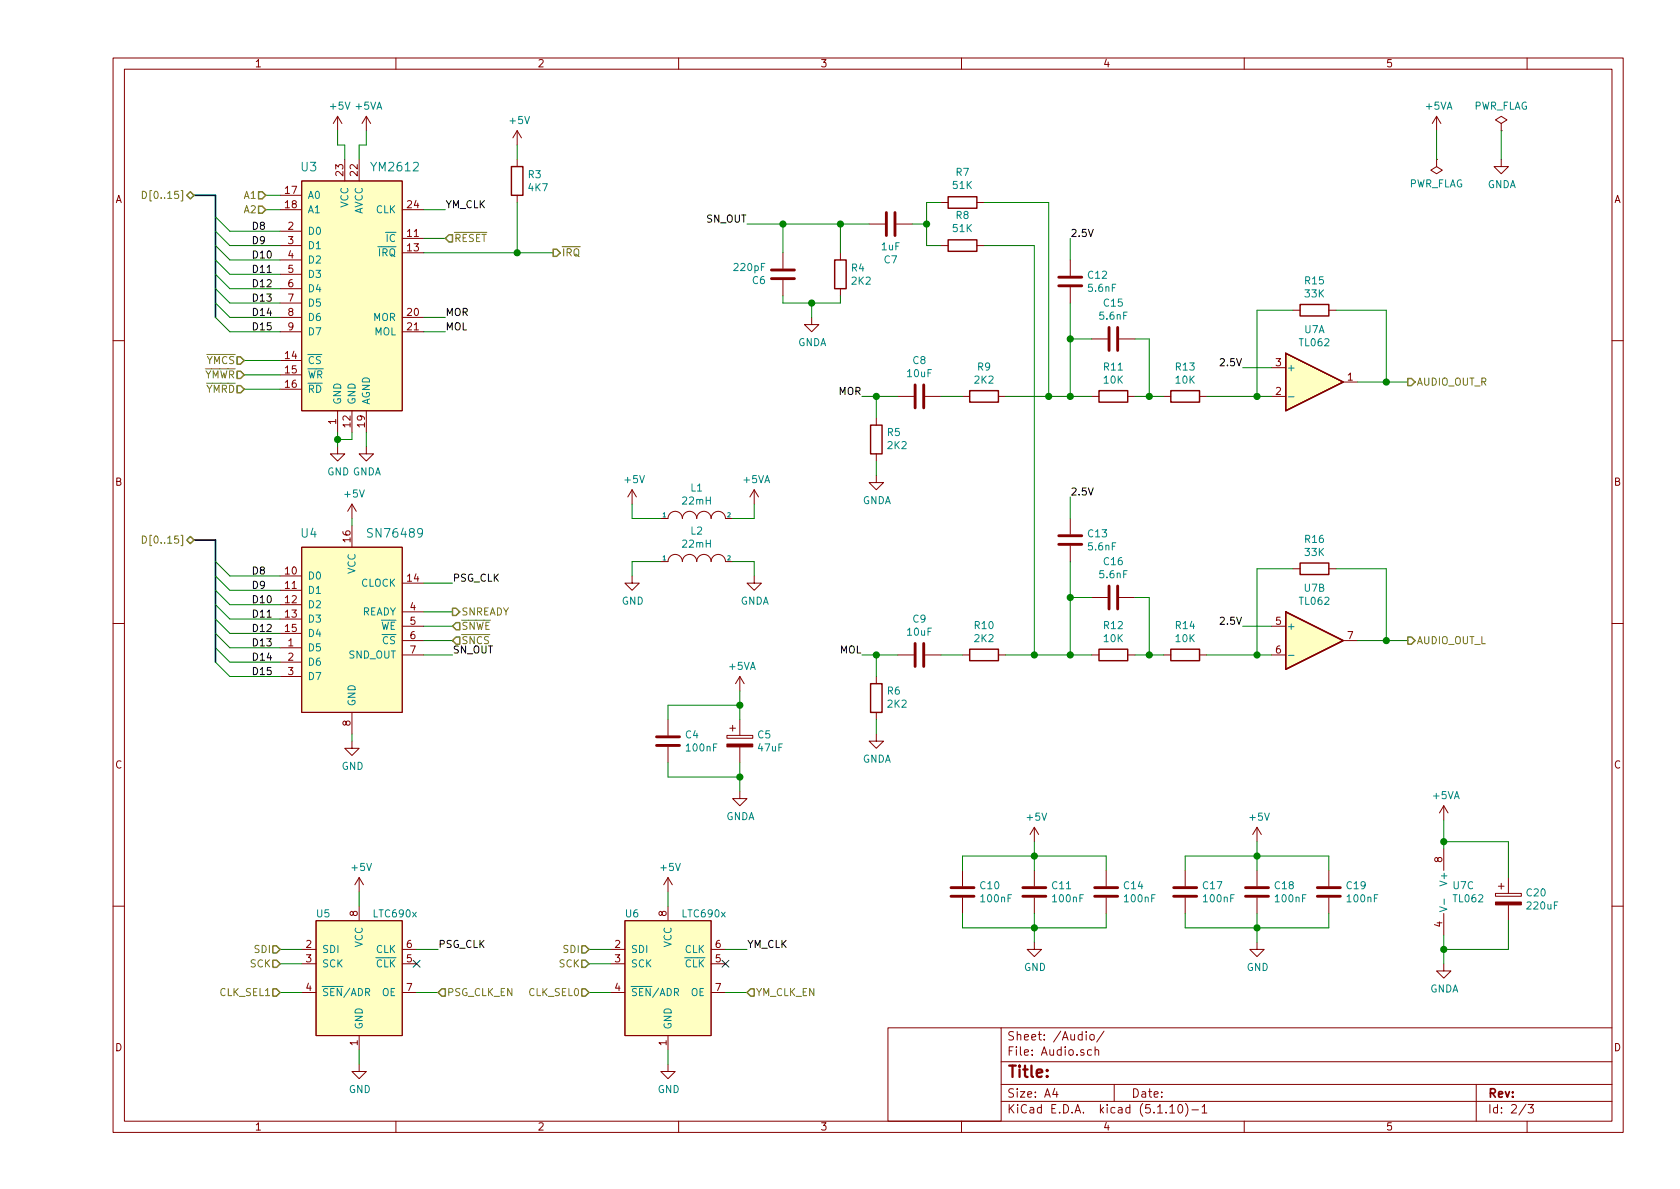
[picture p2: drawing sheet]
<svg xmlns="http://www.w3.org/2000/svg" width="297mm" height="210mm" viewBox="0 0 297 210" stroke-linecap="round" stroke-linejoin="round" font-family="sans-serif">
<g fill="none" stroke="#840000" stroke-width=".18">
<path d="M20 10.3h267v189.9h-267zM22 12.2h263v186.1h-263zM70 10.3v1.9M120 10.3v1.9M170 10.3v1.9M220 10.3v1.9M270 10.3v1.9M49.5 34.5h3.8M49.5 37.1h3.8M53.3 32h17.8v40.6h-17.8zM59.7 20.6l-.8 1.2M59.7 20.6v2.5"/>
<path d="M59.7 20.6l.8 1.2M61 28.2v3.8M63.5 28.2v3.8M64.8 20.6l-.8 1.2M64.8 20.6v2.5M64.8 20.6l.7 1.2M71.1 37.1h3.8M91.4 23.1l-.7 1.3M91.4 23.1v2.5M91.4 28.2v1.3M91.4 34.5v1.3M91.4 23.1l.8 1.3"/>
<path d="M153.7 39.6h2.8M158.5 39.6h2.8M166.4 35.8h1.2M172.7 35.8h1.3M254 28.2v1.3l1 .6-1 .6-1-.6 1-.6M254 28.2h.1M254 20.6l-.8 1.2M254 20.6v2.5M254 20.6l.8 1.2M265.4 28.2v1.3h1.3l-1.3 1.2-1.2-1.2h1.2M265.4 21.8l1-.6-1-.6-1 .6 1 .6v1.3M265.4 23.1h.1"/>
<path d="M49.5 43.4h3.8M49.5 40.9h3.8M49.5 56.1h3.8M49.5 58.7h3.8M49.5 46h3.8M49.5 48.5h3.8M49.5 51h3.8M49.5 53.6h3.8M71.1 42.2h3.8M71.1 44.7h3.8M71.1 56.1h3.8M71.1 58.7h3.8"/>
<path d="M138.4 44.7v2.8M138.4 49.5v2.8M143.5 56.1v1.3h1.3l-1.3 1.3-1.3-1.3h1.3M148.6 44.7v1.3M148.6 51v1.3M166.4 43.4h1.2M172.7 43.4h1.3M189.2 46v2.8M189.2 50.8v2.8M193 59.9h2.8M197.9 59.9h2.8M228.6 54.9h1.3"/>
<path d="M234.9 54.9h1.3M20 60.2h2M49.5 63.7h3.8M49.5 66.3h3.8M49.5 68.8h3.8M59.7 79v1.3h1.3l-1.3 1.2-1.3-1.2h1.3M59.7 72.6v3.8M62.2 72.6v3.8M64.8 79v1.3h1.2l-1.2 1.2-1.3-1.2h1.3M64.8 72.6v3.8M154.9 73.9v1.3M158.7 70.1h2.8"/>
<path d="M163.6 70.1h2.8M170.2 70.1h1.2M176.5 70.1h1.3M193 70.1h1.3M199.4 70.1h1.3M205.7 70.1h1.3M212.1 70.1h1.3M224.8 70.1h2.5M224.8 65h2.5M237.5 67.6h2.5M285 60.2h2M53.3 96.8h17.8v29.2h-17.8z"/>
<path d="M62.2 89.1l-.7 1.3M62.2 89.1v2.6M62.2 93v3.8M62.2 89.1l.8 1.3M111.8 86.6l-.8 1.3M111.8 86.6v2.5M111.8 86.6l.7 1.3M116.8 99.3h1.3a1.27 1.27 0 0 1 1.3-1.3 1.27 1.27 0 0 1 1.2 1.3 1.27 1.27 0 0 1 1.3-1.3 1.27 1.27 0 0 1 1.3 1.3 1.27 1.27 0 0 1 1.3-1.3 1.27 1.27 0 0 1 1.2 1.3 1.27 1.27 0 0 1 1.3-1.3 1.27 1.27 0 0 1 1.3 1.3h1.2M116.8 91.7h1.3a1.27 1.27 0 0 1 1.3-1.3 1.27 1.27 0 0 1 1.2 1.3 1.27 1.27 0 0 1 1.3-1.3 1.27 1.27 0 0 1 1.3 1.3 1.27 1.27 0 0 1 1.3-1.3 1.27 1.27 0 0 1 1.2 1.3 1.27 1.27 0 0 1 1.3-1.3 1.27 1.27 0 0 1 1.3 1.3h1.2M133.3 86.6l-.7 1.3M133.3 86.6v2.5M133.3 86.6l.8 1.3"/>
<path d="M154.9 84.1v1.2h1.3l-1.3 1.3-1.2-1.3h1.2M154.9 80.3v1.2M189.2 91.7v2.8M189.2 96.5v2.8M20 110.3h2M49.5 114.5h3.8M49.5 101.8h3.8M49.5 104.4h3.8M49.5 106.9h3.8M49.5 109.5h3.8M49.5 112h3.8M49.5 117.1h3.8"/>
<path d="M49.5 119.6h3.8M71.1 115.8h3.8M71.1 110.7h3.8M71.1 113.3h3.8M71.1 103.1h3.8M71.1 108.2h3.8M111.8 101.8v1.3h1.2l-1.2 1.3-1.3-1.3h1.3M130.8 119.6l-.8 1.3M130.8 119.6v2.6M130.8 119.6l.8 1.3M133.3 101.8v1.3h1.3l-1.3 1.3-1.2-1.3h1.2M154.9 119.6v1.3"/>
<path d="M158.7 115.8h2.8M163.6 115.8h2.8M170.2 115.8h1.2M176.5 115.8h1.3M193 105.7h2.8M193 115.8h1.3M197.9 105.7h2.8M199.4 115.8h1.3M205.7 115.8h1.3M212.1 115.8h1.3M224.8 115.8h2.5M224.8 110.7h2.5"/>
<path d="M228.6 100.6h1.3M234.9 100.6h1.3M237.5 113.3h2.5M285 110.3h2M62.2 131.1v1.2h1.3l-1.3 1.3-1.2-1.3h1.2M62.2 126v3.8M118.1 127.2v2.8M118.1 132.1v2.8M128.5 130h4.6v.6h-4.6zM129 128.8h1M129.5 128.3v1M130.8 139.9v1.3h1.3l-1.3 1.3-1.3-1.3h1.3"/>
<path d="M130.8 127.2v2.8M130.8 132.1v2.8M154.9 129.8v1.3h1.3l-1.3 1.2-1.2-1.2h1.2M154.9 126v1.2M63.5 155.2v2.5M63.5 155.2l-.8 1.3M63.5 155.2l.8 1.3M118.1 155.2v2.5M118.1 155.2l-.8 1.3M118.1 155.2l.8 1.3M170.2 153.9v2.8M170.2 158.7v2.8"/>
<path d="M182.9 146.3v2.5M182.9 153.9v2.8M182.9 158.7v2.8M182.9 146.3l-.8 1.3M182.9 146.3l.7 1.3M195.6 153.9v2.8M195.6 158.7v2.8M209.5 153.9v2.8M209.5 158.7v2.8M222.2 146.3l-.7 1.3M222.2 146.3v2.5M222.2 153.9v2.8"/>
<path d="M222.2 158.7v2.8M222.2 146.3l.8 1.3M234.9 153.9v2.8M234.9 158.7v2.8M255.3 142.5l-.8 1.3M255.3 142.5v2.5M255.3 150.1v3.8M255.3 142.5l.7 1.3M264.4 158h4.6v.5h-4.6zM264.9 156.7h1M265.4 156.2v1M266.7 155.2v2.8"/>
<path d="M20 160.2h2M53.3 167.9h2.6M53.3 170.4h2.6M53.3 175.5h2.6M55.9 162.8h15.2v20.3h-15.2zM63.5 160.3v2.5M71.1 167.9h2.6M71.1 170.4h2.6M71.1 175.5h2.6M107.9 167.9h2.6M107.9 170.4h2.6M107.9 175.5h2.6"/>
<path d="M110.5 162.8h15.2v20.3h-15.2zM118.1 160.3v2.5M125.7 167.9h2.6M125.7 170.4h2.6M125.7 175.5h2.6M182.9 166.6v1.3h1.2l-1.2 1.3-1.3-1.3h1.3M222.2 166.6v1.3h1.3l-1.3 1.3-1.2-1.3h1.2M255.3 170.4v1.3h1.2l-1.2 1.3-1.3-1.3h1.3M255.3 161.5v3.8M266.7 160v2.8M285 160.2h2M63.5 188.2v1.3h1.3l-1.3 1.2-1.3-1.2h1.3"/>
<path d="M63.5 183.1v2.6M70 198.3v1.9M118.1 188.2v1.3h1.3l-1.3 1.2-1.3-1.2h1.3M118.1 183.1v2.6M120 198.3v1.9M157 181.8h20v16.5h-20zM170 198.3v1.9M177 194.8h108M177 191.8h108M177 187.8h108M177 181.8h108M186.5 192.5l-.4 1h1"/>
<path d="M186.8 193v1M192 182.4v.2M192 182.9v1M192.8 183.1l.2-.2 .4 .2v.7l-.2 .1-.4-.1zM193 185.7l-.4-.1-.3 .3v.6l.3 .1 .4-.1M193.6 185.7l.2-.1 .4 .1 .1 .9M193.6 185.1v1.5M195.2 182.3l-1.3 2M197 191.8v3M206.8 195.8l.5-.5v1.5M206.8 196.8h.9M208.5 195.4l.1-.1a.8 .8 0 0 1 .5 .8 .8 .8 0 0 1-.5 .7 1 1 0 0 1-.1-1.4z"/>
<path d="M209.6 195.1a1.71 1.71 0 0 1 0 2.3M210.7 196.3h1.2M212.5 195.8l.5-.5v1.5M212.5 196.8h.9M220 198.3v1.9M261 191.8v6.5M269.8 195.2l-1.2 2M270 198.3v1.9M270.2 195.3h.9l-.5 .6 .4 .1v.7l-.2 .1-.6-.1"/>
</g>
<g fill="none" stroke="#840000" stroke-width=".25">
<path d="M90.4 29.5h2.1v5h-2.1zM167.6 34.8h5.1v2h-5.1zM147.6 46h2v5h-2zM167.6 42.4h5.1v2h-5.1zM229.9 53.8h5v2.1h-5zM153.9 75.2h2.1v5.1h-2.1zM171.4 69.1h5.1v2h-5.1zM194.3 69.1h5.1v2h-5.1zM207 69.1h5.1v2h-5.1zM227.3 62.5l10.2 5.1-10.2 5zM229.9 99.6h5v2h-5zM171.4 114.8h5.1v2h-5.1z"/>
<path d="M194.3 114.8h5.1v2h-5.1zM207 114.8h5.1v2h-5.1zM227.3 108.2l10.2 5.1-10.2 5.1zM153.9 120.9h2.1v5.1h-2.1z"/>
</g>
<g fill="none" stroke="#840000" stroke-width=".51">
<path d="M156.7 37.6v4.1M158.2 37.6v4.1M136.4 47.7h4.1M136.4 49.3h4.1M187.2 50.5h4.1M187.2 49h4.1M196.1 57.9v4.1M197.6 57.9v4.1M161.8 68.1v4M163.3 68.1v4M187.2 96.3h4.1M187.2 94.7h4.1"/>
<path d="M161.8 113.8v4.1M163.3 113.8v4.1M196.1 103.6v4.1M197.6 103.6v4.1M116.1 131.8h4M116.1 130.3h4M168.1 158.5h4.1M168.1 157h4.1M180.8 158.5h4.1M180.8 157h4.1M193.5 158.5h4.1M193.5 157h4.1"/>
<path d="M207.5 158.5h4.1M207.5 157h4.1M220.2 158.5h4.1M220.2 157h4.1M232.9 158.5h4.1M232.9 157h4.1"/>
</g>
<g fill="#840000" stroke="#840000" stroke-width=".18">
<path d="M264.4 159.5h4.6v.5h-4.6z"/>
<path d="M128.5 131.6h4.6v.5h-4.6z"/>
</g>
<path d="M227.8 70.2h1M227.8 115.9h1M255.3 159v.9M64.6 175.5l.7-.1v-.5l-.2-.1h-.5v1.3M64.9 175.5l.5 .6M119.3 175.5l.6-.1v-.5l-.2-.1h-.4v1.3M119.6 175.5l.4 .6M254.6 160.3l1.2 .5-1.2 .4" fill="none" stroke="#008484" stroke-width=".18"/>
<g fill="#ffffc2" stroke="#ffffc2" stroke-width=".18">
<path d="M227.3 108.2l10.2 5.1-10.2 5.1z"/>
<path d="M227.3 62.5l10.2 5.1-10.2 5z"/>
<path d="M55.9 162.8h15.2v20.3h-15.2z"/>
<path d="M110.5 162.8h15.2v20.3h-15.2z"/>
<path d="M53.3 96.8h17.8v29.2h-17.8z"/>
<path d="M53.3 32h17.8v40.6h-17.8z"/>
</g>
<path d="M34.3 34.5h3.8v21.6M34.3 95.5h3.8v21.6" fill="none" stroke="#000084" stroke-width=".3"/>
<g fill="none" stroke="#008400" stroke-width=".18">
<path d="M38.1 38.3l2.5 2.6h8.9M47 37.1h2.5M47 34.5h2.5M59.7 23.1v2.5h1.3v2.6M64.8 23.1v2.5h-1.3v2.6M74.9 37.1h3.8M91.4 25.6v2.6M91.4 35.8v8.9M132.1 39.6h21.6M138.4 39.6v5.1M148.6 39.6v5.1M161.3 39.6h2.5"/>
<path d="M166.4 35.8h-2.6v7.6h2.6M174 35.8h11.4v34.3M254 23.1v5.1M265.4 23.1v5.1M38.1 51l2.5 2.6h8.9M38.1 40.9l2.5 2.5h8.9M38.1 53.6l2.5 2.5h8.9M38.1 48.5l2.5 2.5h8.9M38.1 56.1l2.5 2.6h8.9M38.1 46l2.5 2.5h8.9M38.1 43.4l2.5 2.6h8.9M74.9 56.1h3.8"/>
<path d="M74.9 58.7h3.8M74.9 44.7h22.9M74.9 42.2h3.8M138.4 52.3v1.3h10.2v-1.3M143.5 53.6v2.5M174 43.4h8.9v72.4M189.2 42.2v3.8M189.2 53.6v16.5M189.2 59.9h3.8M200.7 59.9h2.5v10.2M228.6 54.9h-6.4v15.2M236.2 54.9h8.9v12.7"/>
<path d="M43.2 63.7h6.3M43.2 66.3h6.3M43.2 68.8h6.3M59.7 76.4v2.6M62.2 76.4v1.3h-2.5M64.8 76.4v2.6M152.4 70.1h6.3M154.9 70.1v3.8M166.4 70.1h3.8M177.8 70.1h15.2M200.7 70.1h5M213.4 70.1h11.4"/>
<path d="M219.7 65h5.1M240 67.6h8.9M38.1 99.3l2.5 2.5h8.9M62.2 91.7v1.3M111.8 89.1v2.6h5M116.8 99.3h-5v2.5M129.5 99.3h3.8v2.5M133.3 89.1v2.6h-3.8M154.9 81.5v2.6M189.2 87.9v3.8M189.2 99.3v16.5M38.1 117.1l2.5 2.5h8.9"/>
<path d="M38.1 114.5l2.5 2.6h8.9M38.1 112l2.5 2.5h8.9M38.1 109.5l2.5 2.5h8.9M38.1 106.9l2.5 2.6h8.9M38.1 104.4l2.5 2.5h8.9M38.1 101.8l2.5 2.6h8.9M74.9 115.8h5.1M74.9 113.3h5.1M74.9 110.7h5.1M74.9 108.2h5.1M74.9 103.1h5.1M152.4 115.8h6.3"/>
<path d="M154.9 115.8v3.8M166.4 115.8h3.8M177.8 115.8h15.2M189.2 105.7h3.8M200.7 115.8h5M200.7 105.7h2.5v10.1M213.4 115.8h11.4M219.7 110.7h5.1M228.6 100.6h-6.4v15.2M236.2 100.6h8.9v12.7M240 113.3h8.9M62.2 129.8v1.3"/>
<path d="M118.1 134.9v2.5h12.7M130.8 122.2v5M130.8 134.9v5M130.8 124.7h-12.7v2.5M154.9 127.2v2.6M63.5 157.7v2.6M118.1 157.7v2.6M170.2 153.9v-2.5h25.4v2.5M182.9 148.8v5.1M209.5 153.9v-2.5h25.4v2.5M222.2 148.8v5.1M255.3 145v5.1"/>
<path d="M255.3 148.8h11.4v6.4M49.5 175.5h3.8M49.5 167.9h3.8M49.5 170.4h3.8M73.7 175.5h3.8M73.7 167.9h3.8M104.1 175.5h3.8M104.1 167.9h3.8M104.1 170.4h3.8M128.3 175.5h3.8M128.3 167.9h3.8M170.2 161.5v2.6h25.4v-2.6"/>
<path d="M182.9 161.5v5.1M209.5 161.5v2.6h25.4v-2.6M222.2 161.5v5.1M255.3 165.3v5.1M266.7 162.8v5.1h-11.4M63.5 185.7v2.5M118.1 185.7v2.5"/>
</g>
<g fill="none" stroke="#848400" stroke-width=".25">
<path d="M33.7 33.9l.6 .6-.6 .7-.7-.7zM45.7 33.9h.7l.6 .6-.6 .7h-.7zM45.7 36.4h.7l.6 .7-.6 .6h-.7zM78.7 42.2l.7-.7h.6v1.3h-.6zM97.8 44.1h.6l.7 .6-.7 .6h-.6zM41.9 63.1h.6l.7 .6-.7 .7h-.6zM41.9 65.7h.6l.7 .6-.7 .6h-.6zM41.9 68.2h.6l.7 .6-.7 .7h-.6zM248.9 66.9h.7l.6 .7-.6 .6h-.7zM33 95.5l.7-.6 .6 .6-.6 .6zM80 107.6h.6l.7 .6-.7 .6h-.6zM80.6 112.6h.7v1.3h-.7l-.6-.6z"/>
<path d="M80.6 110.1h.7v1.3h-.7l-.6-.7zM248.9 112.6h.7l.6 .7-.6 .6h-.7zM48.3 174.9h.6l.6 .6-.6 .6h-.6zM48.3 167.3h.6l.6 .6-.6 .6h-.6zM48.3 169.8h.6l.6 .6-.6 .7h-.6zM77.5 175.5l.6-.6h.6v1.2h-.6zM102.9 174.9h.6l.6 .6-.6 .6h-.6zM102.9 169.8h.6l.6 .6-.6 .7h-.6zM102.9 167.3h.6l.6 .6-.6 .6h-.6zM132.7 174.9h.6v1.2h-.6l-.6-.6z"/>
</g>
<path d="M25.2 33.8a.64 .64 0 0 1 .7 .7 .64 .64 0 0 1-.7 .6zM25.2 94.8a.64 .64 0 0 1 .7 .6 .64 .64 0 0 1-.7 .7z" fill="none" stroke="#848400" stroke-width=".18"/>
<g fill="#008400" stroke="#008400" stroke-width=".25">
<circle cx="222.3" cy="70.1" r=".51"/>
<circle cx="203.2" cy="70.1" r=".51"/>
<circle cx="255.3" cy="148.8" r=".51"/>
<circle cx="143.5" cy="53.6" r=".51"/>
<circle cx="138.4" cy="39.6" r=".51"/>
<circle cx="148.6" cy="39.6" r=".51"/>
<circle cx="189.2" cy="59.9" r=".51"/>
<circle cx="163.8" cy="39.6" r=".51"/>
<circle cx="185.4" cy="70.1" r=".51"/>
<circle cx="255.3" cy="167.9" r=".51"/>
<circle cx="154.9" cy="115.8" r=".51"/>
<circle cx="182.9" cy="115.8" r=".51"/>
<circle cx="154.9" cy="70.1" r=".51"/>
<circle cx="222.3" cy="151.4" r=".51"/>
<circle cx="245.1" cy="113.3" r=".51"/>
<circle cx="222.3" cy="164.1" r=".51"/>
<circle cx="189.2" cy="115.8" r=".51"/>
<circle cx="91.4" cy="44.7" r=".51"/>
<circle cx="182.9" cy="164.1" r=".51"/>
<circle cx="182.9" cy="151.4" r=".51"/>
<circle cx="189.2" cy="70.1" r=".51"/>
<circle cx="130.8" cy="137.4" r=".51"/>
<circle cx="222.3" cy="115.8" r=".51"/>
<circle cx="130.8" cy="124.7" r=".51"/>
<circle cx="59.7" cy="77.7" r=".51"/>
<circle cx="203.2" cy="115.8" r=".51"/>
<circle cx="189.2" cy="105.7" r=".51"/>
<circle cx="245.1" cy="67.6" r=".51"/>
</g>
<path d="M73.1 169.8l1.2 1.2M74.3 169.8l-1.2 1.2M127.7 169.8l1.2 1.2M128.9 169.8l-1.2 1.2" fill="none" stroke="#000084" stroke-width=".18"/>
<text font-size="2.8" fill="#840000" x="178" y="190.5">Title:</text>
<g font-size="2.1" fill="#008484">
<text x="53.3" y="30.3">U3</text>
<text x="65.9" y="30.3">YM2612</text>
<text x="53.3" y="95.1">U4</text>
<text x="65.4" y="95.1">SN76489</text>
</g>
<g font-size="2.1" fill="#840000">
<text x="178" y="184">Sheet: /Audio/</text>
<text x="178" y="186.7">File: Audio.sch</text>
<text x="178" y="196.9">KiCad E.D.A. kicad (5.1.10)-1</text>
<text x="178" y="194.1">Size: A4</text>
<text x="200" y="194.1">Date:</text>
<text x="263" y="194.1">Rev:</text>
<text x="263" y="196.9">Id: 2/3</text>
</g>
<g font-size="1.8" fill="#840000">
<text x="45" y="11.9">1</text>
<text x="95" y="11.9">2</text>
<text x="145" y="11.9">3</text>
<text x="195" y="11.9">4</text>
<text x="245" y="11.9">5</text>
<text x="20.4" y="35.9">A</text>
<text x="50.5" y="34.3">17</text>
<text x="60.7" y="31.1" transform="rotate(-90 60.7 31.1)">23</text>
<text x="63.2" y="31.1" transform="rotate(-90 63.2 31.1)">22</text>
<text x="285.4" y="35.9">A</text>
<text x="50.5" y="36.8">18</text>
<text x="51" y="40.6">2</text>
<text x="72.1" y="41.9">11</text>
<text x="72.1" y="36.8">24</text>
<text x="51" y="43.2">3</text>
<text x="51" y="45.7">4</text>
<text x="72.1" y="44.4">13</text>
<text x="51" y="48.3">5</text>
<text x="51" y="50.8">6</text>
<text x="51" y="53.3">7</text>
<text x="51" y="55.9">8</text>
<text x="51" y="58.4">9</text>
<text x="72.1" y="55.9">20</text>
<text x="72.1" y="58.4">21</text>
<text x="50.5" y="63.5">14</text>
<text x="225.6" y="64.8">3</text>
<text x="50.5" y="66">15</text>
<text x="50.5" y="68.6">16</text>
<text x="225.6" y="69.8">2</text>
<text x="238.3" y="67.3">1</text>
<text x="59.4" y="75" transform="rotate(-90 59.4 75)">1</text>
<text x="62" y="75.5" transform="rotate(-90 62 75.5)">12</text>
<text x="64.5" y="75.5" transform="rotate(-90 64.5 75.5)">19</text>
<text x="20.4" y="85.9">B</text>
<text x="285.4" y="85.9">B</text>
<text x="62" y="95.8" transform="rotate(-90 62 95.8)">16</text>
<text x="50.5" y="101.6">10</text>
<text x="50.5" y="104.1">11</text>
<text x="50.5" y="106.7">12</text>
<text x="72.1" y="102.9">14</text>
<text x="72.5" y="107.9">4</text>
<text x="50.5" y="109.2">13</text>
<text x="50.5" y="111.8">15</text>
<text x="72.5" y="110.5">5</text>
<text x="72.5" y="113">6</text>
<text x="225.6" y="110.5">5</text>
<text x="238.3" y="113">7</text>
<text x="51" y="114.3">1</text>
<text x="51" y="116.8">2</text>
<text x="51" y="119.4">3</text>
<text x="72.5" y="115.6">7</text>
<text x="225.6" y="115.6">6</text>
<text x="62" y="128.4" transform="rotate(-90 62 128.4)">8</text>
<text x="20.4" y="135.9">C</text>
<text x="285.4" y="135.9">C</text>
<text x="255" y="152.5" transform="rotate(-90 255 152.5)">8</text>
<text x="54.1" y="167.6">2</text>
<text x="63.2" y="162" transform="rotate(-90 63.2 162)">8</text>
<text x="71.9" y="167.6">6</text>
<text x="108.7" y="167.6">2</text>
<text x="117.9" y="162" transform="rotate(-90 117.9 162)">8</text>
<text x="126.5" y="167.6">6</text>
<text x="255" y="163.9" transform="rotate(-90 255 163.9)">4</text>
<text x="54.1" y="170.2">3</text>
<text x="71.9" y="170.2">5</text>
<text x="108.7" y="170.2">3</text>
<text x="126.5" y="170.2">5</text>
<text x="54.1" y="175.3">4</text>
<text x="71.9" y="175.3">7</text>
<text x="108.7" y="175.3">4</text>
<text x="126.5" y="175.3">7</text>
<text x="20.4" y="185.9">D</text>
<text x="63.2" y="184.9" transform="rotate(-90 63.2 184.9)">1</text>
<text x="117.9" y="184.9" transform="rotate(-90 117.9 184.9)">1</text>
<text x="285.4" y="185.9">D</text>
<text x="45" y="199.9">1</text>
<text x="95" y="199.9">2</text>
<text x="145" y="199.9">3</text>
<text x="195" y="199.9">4</text>
<text x="245" y="199.9">5</text>
</g>
<g font-size="1.8" fill="#008484">
<text x="58.5" y="19.4">+5V</text>
<text x="62.9" y="19.4">+5VA</text>
<text x="90.2" y="21.9">+5V</text>
<text x="252.1" y="19.4">+5VA</text>
<text x="260.5" y="19.4">PWR_FLAG</text>
<text x="54.4" y="35.2">A0</text>
<text x="93.4" y="31.5">R3</text>
<text x="93.5" y="33.8">4K7</text>
<text x="168.5" y="33.4">51K</text>
<text x="169.1" y="31.1">R7</text>
<text x="249" y="33.1">PWR_FLAG</text>
<text x="263" y="33.3">GNDA</text>
<text x="54.4" y="37.7">A1</text>
<text x="54.4" y="41.5">D0</text>
<text x="61.6" y="36.7" transform="rotate(-90 61.6 36.7)">VCC</text>
<text x="64.1" y="38" transform="rotate(-90 64.1 38)">AVCC</text>
<text x="66.5" y="37.7">CLK</text>
<text x="168.5" y="41">51K</text>
<text x="169.1" y="38.7">R8</text>
<text x="54.4" y="44.1">D1</text>
<text x="54.4" y="46.6">D2</text>
<text x="67" y="45.3">IRQ</text>
<text x="68.3" y="42.8">IC</text>
<text x="129.9" y="47.9">220pF</text>
<text x="155.9" y="44.3">1uF</text>
<text x="156.4" y="46.6">C7</text>
<text x="54.4" y="49.1">D3</text>
<text x="54.4" y="51.7">D4</text>
<text x="133.1" y="50.2">C6</text>
<text x="150.6" y="48">R4</text>
<text x="150.6" y="50.3">2K2</text>
<text x="192.4" y="49.3">C12</text>
<text x="192.5" y="51.6">5.6nF</text>
<text x="230.8" y="50.3">R15</text>
<text x="230.8" y="52.6">33K</text>
<text x="54.4" y="54.2">D5</text>
<text x="54.4" y="56.8">D6</text>
<text x="54.4" y="59.3">D7</text>
<text x="66" y="56.8">MOR</text>
<text x="66.2" y="59.3">MOL</text>
<text x="194.5" y="56.5">5.6nF</text>
<text x="195.2" y="54.2">C15</text>
<text x="230.7" y="58.9">U7A</text>
<text x="54.4" y="64.4">CS</text>
<text x="141" y="61.2">GNDA</text>
<text x="161.4" y="64.4">C8</text>
<text x="172.9" y="65.5">R9</text>
<text x="195.2" y="65.5">R11</text>
<text x="207.9" y="65.5">R13</text>
<text x="227.5" y="65.7">+</text>
<text x="229.9" y="61.2">TL062</text>
<text x="54.4" y="66.9">WR</text>
<text x="54.4" y="69.5">RD</text>
<text x="60.3" y="71.6" transform="rotate(-90 60.3 71.6)">GND</text>
<text x="62.9" y="71.6" transform="rotate(-90 62.9 71.6)">GND</text>
<text x="65.4" y="71.6" transform="rotate(-90 65.4 71.6)">AGND</text>
<text x="160.5" y="66.7">10uF</text>
<text x="172.4" y="67.8">2K2</text>
<text x="195.2" y="67.8">10K</text>
<text x="207.9" y="67.8">10K</text>
<text x="156.9" y="77.1">R5</text>
<text x="157" y="79.4">2K2</text>
<text x="57.9" y="84.1">GND GNDA</text>
<text x="61" y="88">+5V</text>
<text x="110.5" y="85.4">+5V</text>
<text x="120.8" y="89.2">22mH</text>
<text x="122.2" y="86.9">L1</text>
<text x="131.5" y="85.4">+5VA</text>
<text x="152.5" y="89.1">GNDA</text>
<text x="122.2" y="94.5">L2</text>
<text x="192.4" y="95">C13</text>
<text x="62.9" y="101.5" transform="rotate(-90 62.9 101.5)">VCC</text>
<text x="120.8" y="96.8">22mH</text>
<text x="192.5" y="97.3">5.6nF</text>
<text x="195.2" y="99.9">C16</text>
<text x="230.8" y="96">R16</text>
<text x="230.8" y="98.3">33K</text>
<text x="54.4" y="102.5">D0</text>
<text x="54.4" y="105">D1</text>
<text x="54.4" y="107.6">D2</text>
<text x="63.8" y="103.8">CLOCK</text>
<text x="109.9" y="106.9">GND</text>
<text x="130.9" y="106.9">GNDA</text>
<text x="194.5" y="102.3">5.6nF</text>
<text x="229.9" y="107">TL062</text>
<text x="230.7" y="104.6">U7B</text>
<text x="54.4" y="110.1">D3</text>
<text x="54.4" y="112.6">D4</text>
<text x="63.9" y="108.8">READY</text>
<text x="67.3" y="111.4">WE</text>
<text x="67.6" y="113.9">CS</text>
<text x="160.5" y="112.4">10uF</text>
<text x="161.4" y="110.1">C9</text>
<text x="172.4" y="111.2">R10</text>
<text x="172.4" y="113.6">2K2</text>
<text x="195.2" y="111.2">R12</text>
<text x="195.2" y="113.6">10K</text>
<text x="207.9" y="111.2">R14</text>
<text x="207.9" y="113.6">10K</text>
<text x="227.5" y="111.4">+</text>
<text x="54.4" y="115.2">D5</text>
<text x="54.4" y="117.7">D6</text>
<text x="61.6" y="116.5">SND_OUT</text>
<text x="129" y="118.5">+5VA</text>
<text x="54.4" y="120.3">D7</text>
<text x="62.9" y="125" transform="rotate(-90 62.9 125)">GND</text>
<text x="156.9" y="122.8">R6</text>
<text x="157" y="125.1">2K2</text>
<text x="121.2" y="130.6">C4</text>
<text x="134" y="130.6">C5</text>
<text x="60.4" y="136.1">GND</text>
<text x="121.5" y="132.9">100nF</text>
<text x="134.1" y="132.9">47uF</text>
<text x="152.5" y="134.9">GNDA</text>
<text x="253.4" y="141.3">+5VA</text>
<text x="128.3" y="145">GNDA</text>
<text x="181.7" y="145.1">+5V</text>
<text x="221" y="145.1">+5V</text>
<text x="62.3" y="154">+5V</text>
<text x="116.9" y="154">+5V</text>
<text x="173.4" y="157.2">C10</text>
<text x="173.6" y="159.6">100nF</text>
<text x="186.1" y="157.2">C11</text>
<text x="186.3" y="159.6">100nF</text>
<text x="198.8" y="157.2">C14</text>
<text x="199" y="159.6">100nF</text>
<text x="212.8" y="157.2">C17</text>
<text x="212.9" y="159.6">100nF</text>
<text x="225.5" y="157.2">C18</text>
<text x="225.6" y="159.6">100nF</text>
<text x="238.2" y="157.2">C19</text>
<text x="238.3" y="159.6">100nF</text>
<text x="255.9" y="156.3" transform="rotate(-90 255.9 156.3)">V+</text>
<text x="257" y="157.2">U7C</text>
<text x="257.1" y="159.6">TL062</text>
<text x="270" y="158.5">C20</text>
<text x="270.2" y="160.8">220uF</text>
<text x="56" y="162.2">U5</text>
<text x="64.1" y="167.6" transform="rotate(-90 64.1 167.6)">VCC</text>
<text x="66.2" y="162.2">LTC690x</text>
<text x="110.6" y="162.2">U6</text>
<text x="118.7" y="167.6" transform="rotate(-90 118.7 167.6)">VCC</text>
<text x="120.8" y="162.2">LTC690x</text>
<text x="56.9" y="168.5">SDI</text>
<text x="56.9" y="171.1">SCK</text>
<text x="66.5" y="171.1">CLK</text>
<text x="66.5" y="168.5">CLK</text>
<text x="111.5" y="168.5">SDI</text>
<text x="111.5" y="171.1">SCK</text>
<text x="121.1" y="171.1">CLK</text>
<text x="121.1" y="168.5">CLK</text>
<text x="181.1" y="171.7">GND</text>
<text x="220.4" y="171.7">GND</text>
<text x="56.9" y="176.1">SEN/ADR</text>
<text x="67.5" y="176.1">OE</text>
<text x="111.5" y="176.1">SEN/ADR</text>
<text x="122.1" y="176.1">OE</text>
<text x="252.8" y="175.5">GNDA</text>
<text x="64.1" y="182.1" transform="rotate(-90 64.1 182.1)">GND</text>
<text x="118.7" y="182.1" transform="rotate(-90 118.7 182.1)">GND</text>
<text x="61.7" y="193.3">GND</text>
<text x="116.3" y="193.3">GND</text>
</g>
<g font-size="1.8" fill="#848400">
<text x="26.4" y="35.2">D[0..15]</text>
<text x="43.2" y="35.2">A1</text>
<text x="43.2" y="37.7">A2</text>
<text x="80.3" y="42.8">RESET</text>
<text x="99.3" y="45.3">IRQ</text>
<text x="36.6" y="64.4">YMCS</text>
<text x="36.1" y="66.9">YMWR</text>
<text x="36.4" y="69.5">YMRD</text>
<text x="250.4" y="68.2">AUDIO_OUT_R</text>
<text x="26.4" y="96.1">D[0..15]</text>
<text x="81.5" y="108.8">SNREADY</text>
<text x="81.5" y="113.9">SNCS</text>
<text x="81.5" y="111.4">SNWE</text>
<text x="250.4" y="113.9">AUDIO_OUT_L</text>
<text x="44.3" y="171.1">SCK</text>
<text x="45.1" y="168.5">SDI</text>
<text x="98.9" y="171.1">SCK</text>
<text x="99.7" y="168.5">SDI</text>
<text x="39" y="176.1">CLK_SEL1</text>
<text x="79" y="176.1">PSG_CLK_EN</text>
<text x="93.6" y="176.1">CLK_SEL0</text>
<text x="133.6" y="176.1">YM_CLK_EN</text>
</g>
<g font-size="1.8">
<text x="44.4" y="40.6">D8</text>
<text x="78.7" y="36.8">YM_CLK</text>
<text x="124.9" y="39.4">SN_OUT</text>
<text x="189.2" y="41.9">2.5V</text>
<text x="44.4" y="45.7">D10</text>
<text x="44.4" y="43.2">D9</text>
<text x="44.4" y="53.3">D13</text>
<text x="44.4" y="48.3">D11</text>
<text x="44.4" y="50.8">D12</text>
<text x="44.4" y="55.9">D14</text>
<text x="44.4" y="58.4">D15</text>
<text x="78.7" y="55.9">MOR</text>
<text x="78.7" y="58.4">MOL</text>
<text x="216.1" y="64.8">2.5V</text>
<text x="148.3" y="69.8">MOR</text>
<text x="189.2" y="87.6">2.5V</text>
<text x="44.4" y="101.6">D8</text>
<text x="44.4" y="104.1">D9</text>
<text x="44.4" y="106.7">D10</text>
<text x="80" y="102.9">PSG_CLK</text>
<text x="44.4" y="109.2">D11</text>
<text x="44.4" y="111.8">D12</text>
<text x="216.1" y="110.5">2.5V</text>
<text x="44.4" y="114.3">D13</text>
<text x="44.4" y="119.4">D15</text>
<text x="44.4" y="116.8">D14</text>
<text x="80" y="115.6">SN_OUT</text>
<text x="148.5" y="115.6">MOL</text>
<text x="77.5" y="167.6">PSG_CLK</text>
<text x="132.1" y="167.6">YM_CLK</text>
</g>
<g font-size="1.1" fill="#008484">
<text x="117.2" y="91.5">1</text>
<text x="128.6" y="91.5">2</text>
<text x="117.2" y="99.1">1</text>
<text x="128.6" y="99.1">2</text>
</g>
</svg>
